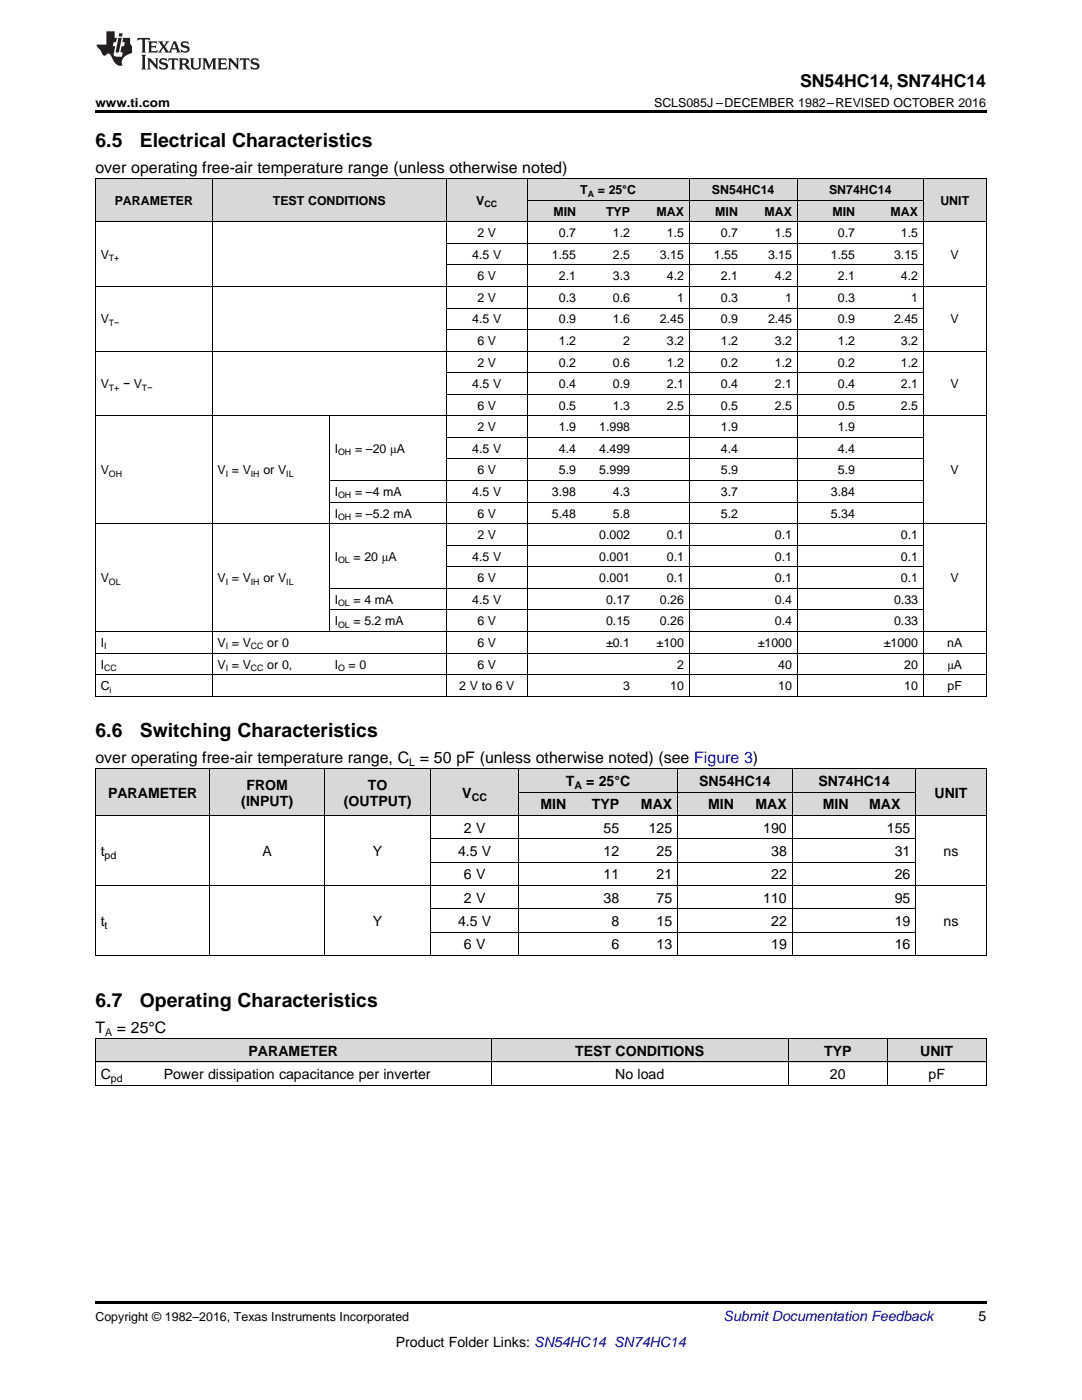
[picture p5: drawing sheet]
<svg xmlns="http://www.w3.org/2000/svg" width="216mm" height="279mm" viewBox="0 0 216 279" stroke-linecap="round" stroke-linejoin="round" font-family="sans-serif">
<g fill="#d8d8d8">
<path d="M19 207.3h12.6v4.7h-12.6z"/>
<path d="M31.6 207.3h66.4v4.7h-66.4z"/>
<path d="M98 207.3h59.3v4.7h-59.3z"/>
<path d="M157.3 207.3h19.8v4.7h-19.8z"/>
<path d="M177.1 207.3h19.7v4.7h-19.7z"/>
<path d="M19 153.5h8.8v9.3h-8.8z"/>
<path d="M27.8 153.5h14.1v9.3h-14.1z"/>
<path d="M41.9 153.5h22.9v9.3h-22.9z"/>
<path d="M64.8 153.5h21.1v9.3h-21.1z"/>
<path d="M85.9 153.5h17.6v9.3h-17.6z"/>
<path d="M182.7 153.5h14.1v9.3h-14.1z"/>
<path d="M103.5 158.2h10.6v4.6h-10.6z"/>
<path d="M114.1 158.2h10.6v4.6h-10.6z"/>
<path d="M124.7 158.2h10.5v4.6h-10.5z"/>
<path d="M135.2 158.2h12.3v4.6h-12.3z"/>
<path d="M147.5 158.2h10.6v4.6h-10.6z"/>
<path d="M158.1 158.2h12.3v4.6h-12.3z"/>
<path d="M170.4 158.2h12.3v4.6h-12.3z"/>
<path d="M103.5 153.5h10.6v4.7h-10.6z"/>
<path d="M114.1 153.5h10.6v4.7h-10.6z"/>
<path d="M124.7 153.5h10.5v4.7h-10.5z"/>
<path d="M135.2 153.5h12.3v4.7h-12.3z"/>
<path d="M147.5 153.5h10.6v4.7h-10.6z"/>
<path d="M158.1 153.5h12.3v4.7h-12.3z"/>
<path d="M170.4 153.5h12.3v4.7h-12.3z"/>
<path d="M19 35.7h9v8.6h-9z"/>
<path d="M28 35.7h14.4v8.6h-14.4z"/>
<path d="M42.4 35.7h23.3v8.6h-23.3z"/>
<path d="M65.7 35.7h23.4v8.6h-23.4z"/>
<path d="M89.1 35.7h16.1v8.6h-16.1z"/>
<path d="M184.3 35.7h12.5v8.6h-12.5z"/>
<path d="M105.2 40h10.8v4.3h-10.8z"/>
<path d="M116 40h10.8v4.3h-10.8z"/>
<path d="M126.8 40h10.7v4.3h-10.7z"/>
<path d="M137.5 40h10.8v4.3h-10.8z"/>
<path d="M148.3 40h10.8v4.3h-10.8z"/>
<path d="M159.1 40h12.6v4.3h-12.6z"/>
<path d="M171.7 40h12.6v4.3h-12.6z"/>
<path d="M105.2 35.7h10.8v4.3h-10.8z"/>
<path d="M116 35.7h10.8v4.3h-10.8z"/>
<path d="M126.8 35.7h10.7v4.3h-10.7z"/>
<path d="M137.5 35.7h10.8v4.3h-10.8z"/>
<path d="M148.3 35.7h10.8v4.3h-10.8z"/>
<path d="M159.1 35.7h12.6v4.3h-12.6z"/>
<path d="M171.7 35.7h12.6v4.3h-12.6z"/>
</g>
<g fill="#000">
<path d="M19 22h177.8v.5h-177.8zM19 139h.2zM42.3 139h.1zM65.6 139h.1zM89 139h.1zM105.1 139h.1zM115.9 139h.1zM126.7 139h.1zM137.4 139h.1zM148.2 139h.1zM159 139h.1zM171.6 139h.1z"/>
<path d="M184.1 139h.2zM196.7 139h.1zM19 190.7h.2zM41.8 190.7h.1zM64.7 190.7h.1zM85.8 190.7h.1zM103.4 190.7h.1zM114 190.7h.1zM124.6 190.7h.1zM135.1 190.7h.1zM147.4 190.7h.1zM158 190.7h.1z"/>
<path d="M170.3 190.7h.1zM182.6 190.7h.1zM196.7 190.7h.1zM19 259.7h177.8v.5h-177.8z"/>
</g>
<g fill="none" stroke="#000" stroke-width=".2">
<path d="M19 35.6h177.8M19.1 35.7v103.3M42.3 35.7v103.3M89 35.7v103.3M105.2 35.7v103.3M105.2 40h79M137.5 35.7v103.3M159 35.7v103.3M184.2 35.7v103.3M196.8 35.7v103.3M19 57.2h177.8M19 44.3h177.8"/>
<path d="M89.1 52.9h95.2M89.1 48.6h95.2M19 70.1h177.8M89.1 78.7h95.2M89.1 74.4h95.2M89.1 65.8h95.2M89.1 61.5h95.2M19 83h177.8M65.7 83v43.1M65.7 95.9h118.6M89.1 91.6h95.2M89.1 87.3h95.2"/>
<path d="M19 104.5h177.8M65.7 117.4h118.6M65.7 100.2h118.6M89.1 113.1h95.2M89.1 108.8h95.2M19 138.9h177.8M19 134.6h177.8M19 130.3h177.8M19 126h177.8M65.7 121.7h118.6M19 153.4h177.8M19.1 153.5v37.2"/>
<path d="M41.9 153.5v37.2M64.8 153.5v37.2M85.9 153.5v37.2M103.5 153.5v37.2M103.5 158.1h79.2M135.2 153.5v37.2M158.1 153.5v37.2M182.7 153.5v37.2M196.8 153.5v37.2M19 176.7h177.8M19 162.8h177.8M85.9 172.1h96.8"/>
<path d="M85.9 167.4h96.8M19 190.7h177.8M85.9 186h96.8M85.9 181.4h96.8M19 216.6h177.8M19 211.9h177.8M19 207.3h177.8M19.1 207.3v9.3M98 207.3v9.3M157.3 207.3v9.3M177 207.3v9.3M196.8 207.3v9.3"/>
</g>
<g fill="#231f20">
<path d="M27.5 7.6l-.1 .5 .4-.2h.6v.1v2.1l-.2 .4h1l-.3-.4v-2.1l.1-.1h.5l.5 .2-.2-.5zM29.5 8.3l.2 .3v1.5l-.2 .4h1.8l.2-.6a1.04 1.04 0 0 1-1.3 .2v-.7h.6l.3 .2v-.6l-.3 .2h-.6v-.6l.8-.1 .4 .3-.2-.5zM31.5 8.3l.9 1.1-.9 1.1h.8l-.2-.2 .5-.7 .4 .7-.2 .2h1.5l-.1-.2 .1-.4h.9l.1 .4-.2 .2h1l-.3-.3-.7-1.9h-.5l-.9 2-.8-1 .9-1h-.8l.1 .3-.3 .5-.4-.6 .2-.2zM34.7 8.6l.4 1h-.7zM36.3 8.4a.63 .63 0 0 0-.2 .7 .63 .63 0 0 0 .6 .4l.6 .2 .1 .2a.75 .75 0 0 1-.7 .4 .75 .75 0 0 1-.6-.5l.1 .7 .1-.1a1.11 1.11 0 0 0 1.5-.6 1.13 1.13 0 0 0-1.2-.8l-.1-.4a1.04 1.04 0 0 1 1.2 .2l-.2-.5-.1 .1-.5-.2zM28.2 10.9l.2 .4v2.2l-.2 .4h1l-.3-.4v-2.2l.3-.4zM29.3 11.6l.3 .4v1.5l-.3 .4h.8l-.2-.4v-1.3l1.5 1.7v-1.9l.2-.4h-.7l.2 .4v.9l-1.1-1.3zM32 11.8a.62 .62 0 0 0-.2 .7 .62 .62 0 0 0 .6 .4l.6 .1 .1 .3a.76 .76 0 0 1-.7 .3 .76 .76 0 0 1-.6-.4l.1 .7 .1-.1a1.11 1.11 0 0 0 1.5-.6 1.13 1.13 0 0 0-1.2-.8l-.1-.4a1.04 1.04 0 0 1 1.2 .2l-.2-.6-.1 .1-.5-.1zM33.7 11.6l-.2 .6a.61 .61 0 0 1 .8-.3v1.6l-.2 .4h.9l-.2-.4v-1.6a.63 .63 0 0 1 .8 .3l-.2-.6zM35.6 11.6l.3 .4v1.5l-.3 .4h1l-.2-.2v-.8l.5 .2a.76 .76 0 0 0 1.2 .7l-1-1a.58 .58 0 0 0 .6-.5 .58 .58 0 0 0-.5-.6zM36.4 11.9h.1a.45 .45 0 0 1 .5 .1 .45 .45 0 0 1 .1 .5l-.7 .2zM37.9 11.6l.2 .2a2.17 2.17 0 0 0 .3 1.9 .99 .99 0 0 0 1.6-.6v-1.1l.2-.4h-.7l.2 .2a1.92 1.92 0 0 1-.2 1.8 .6 .6 0 0 1-.9-.5v-1.1l.2-.4zM40.4 11.6l.2 .4v1.5l-.2 .4h.7l-.2-.4v-1.4l.8 1.8 .8-1.8v1.4l-.2 .4h.9l-.2-.4v-1.5l.2-.4h-.8l-.6 1.5-.6-1.5zM43.4 11.6l.2 .4v1.5l-.2 .4h1.8l.2-.6a1.04 1.04 0 0 1-1.3 .1v-.6h.5l.4 .2v-.6l-.4 .2h-.5v-.7h.8l.3 .3-.1-.6zM45.5 11.6l.2 .4v1.5l-.2 .4h.7l-.2-.4v-1.3l1.5 1.7v-1.9l.2-.4h-.7l.2 .4v.9l-1.1-1.3zM47.9 11.6l-.1 .6a.61 .61 0 0 1 .8-.3v1.6l-.3 .4h1l-.3-.4 .1-1.6a.63 .63 0 0 1 .7 .3l-.1-.6zM50.2 11.8a.62 .62 0 0 0-.2 .7 .62 .62 0 0 0 .6 .4l.6 .1 .2 .3a.76 .76 0 0 1-.8 .3 .76 .76 0 0 1-.6-.4l.1 .7 .2-.1a1.11 1.11 0 0 0 1.5-.6 1.13 1.13 0 0 0-1.3-.8l-.1-.4a1.04 1.04 0 0 1 1.2 .2l-.1-.6-.2 .1-.5-.1z"/>
<path d="M21.2 6.3v2.6h-1.9l.1 .4 .7 .9a.91 .91 0 0 0 1 .8 .56 .56 0 0 1 .5-.3 .56 .56 0 0 1 .5 .3l.4 .8a1.53 1.53 0 0 0 1.9 1.2 1.54 1.54 0 0 1 1-2.1l.9-.3v-1.4a1.52 1.52 0 0 1-.3-1.6h-1.4l-.2 .8h.5l-.2 .8h-.4l-.2 1v.2l.4 .1-.2 .8a1.93 1.93 0 0 1-1.6-.3l.3-1.8h-.5l.2-.8h.4l.2-.8h-.4v-1.3zM23.6 7.6l-.6 2.9h.7l.6-2.9zM23.8 6.6l-.1 .7h.6l.2-.7z"/>
</g>
<g font-size="3.9">
<text x="19" y="29.3">6.5</text>
<text x="27.9" y="29.3">Electrical Characteristics</text>
<text x="19" y="147.1">6.6</text>
<text x="27.9" y="147.1">Switching Characteristics</text>
<text x="19" y="200.9">6.7</text>
<text x="27.9" y="200.9">Operating Characteristics</text>
</g>
<text font-size="3.5" x="159.6" y="17.3">SN54HC14, SN74HC14</text>
<g font-size="3.2">
<text x="19" y="34.4">over operating free-air temperature range (unless otherwise noted)</text>
<text x="19" y="152.2">over operating free-air temperature range, C = 50 pF (unless otherwise noted) (see Figure 3)</text>
<text x="19" y="206.1">T</text>
<text x="23.3" y="206.1">= 25°C</text>
</g>
<g font-size="2.8">
<text x="21.6" y="159.2">PARAMETER</text>
<text x="48.2" y="160.8">(INPUT)</text>
<text x="49.2" y="157.6">FROM</text>
<text x="68.6" y="160.8">(OUTPUT)</text>
<text x="73.4" y="157.6">TO</text>
<text x="92.3" y="159.2">V</text>
<text x="107.8" y="161.5">MIN</text>
<text x="112.9" y="156.9">T</text>
<text x="117" y="156.9">= 25°C</text>
<text x="118.1" y="161.5">TYP</text>
<text x="127.9" y="161.5">MAX</text>
<text x="139.5" y="156.9">SN54HC14</text>
<text x="141.3" y="161.5">MIN</text>
<text x="150.7" y="161.5">MAX</text>
<text x="163.3" y="156.9">SN74HC14</text>
<text x="164.2" y="161.5">MIN</text>
<text x="173.4" y="161.5">MAX</text>
<text x="186.5" y="159.2">UNIT</text>
<text x="92.6" y="166.2">2 V</text>
<text x="120.4" y="166.2">55</text>
<text x="129.4" y="166.2">125</text>
<text x="152.3" y="166.2">190</text>
<text x="177" y="166.2">155</text>
<text x="20.1" y="170.9">t</text>
<text x="52.4" y="170.9">A</text>
<text x="74.4" y="170.9">Y</text>
<text x="91.4" y="170.9">4.5 V</text>
<text x="120.4" y="170.9">12</text>
<text x="131" y="170.9">25</text>
<text x="153.9" y="170.9">38</text>
<text x="178.5" y="170.9">31</text>
<text x="188.3" y="170.9">ns</text>
<text x="92.6" y="175.5">6 V</text>
<text x="120.4" y="175.5">11</text>
<text x="131" y="175.5">21</text>
<text x="153.9" y="175.5">22</text>
<text x="178.5" y="175.5">26</text>
<text x="20.1" y="184.8">t</text>
<text x="74.4" y="184.8">Y</text>
<text x="91.4" y="184.8">4.5 V</text>
<text x="92.6" y="180.2">2 V</text>
<text x="120.4" y="180.2">38</text>
<text x="122" y="184.8">8</text>
<text x="131" y="180.2">75</text>
<text x="131" y="184.8">15</text>
<text x="152.3" y="180.2">110</text>
<text x="153.9" y="184.8">22</text>
<text x="178.5" y="180.2">95</text>
<text x="178.5" y="184.8">19</text>
<text x="188.3" y="184.8">ns</text>
<text x="92.6" y="189.5">6 V</text>
<text x="122" y="189.5">6</text>
<text x="131" y="189.5">13</text>
<text x="153.9" y="189.5">19</text>
<text x="178.5" y="189.5">16</text>
<text x="20.1" y="215.4">C</text>
<text x="32.7" y="215.4">Power dissipation capacitance per inverter</text>
<text x="49.6" y="210.7">PARAMETER</text>
<text x="114.8" y="210.7">TEST CONDITIONS</text>
<text x="122.8" y="215.4">No load</text>
<text x="164.4" y="210.7">TYP</text>
<text x="165.6" y="215.4">20</text>
<text x="183.6" y="210.7">UNIT</text>
<text x="185.3" y="215.4">pF</text>
<text x="195.3" y="263.6">5</text>
<text x="79" y="268.9">Product Folder Links: SN54HC14 SN74HC14</text>
</g>
<text font-size="2.8" fill="#0000c8" x="144.4" y="263.6">Submit Documentation Feedback</text>
<g font-size="2.5">
<text x="19" y="21.4">www.ti.com</text>
<text x="130.5" y="21.4">SCLS085J –DECEMBER 1982–REVISED OCTOBER 2016</text>
<text x="22.9" y="40.9">PARAMETER</text>
<text x="54.4" y="40.9">TEST CONDITIONS</text>
<text x="95" y="40.9">V</text>
<text x="115.8" y="38.7">T</text>
<text x="119.3" y="38.7">= 25°C</text>
<text x="142.1" y="38.7">SN54HC14</text>
<text x="165.4" y="38.7">SN74HC14</text>
<text x="187.6" y="40.9">UNIT</text>
<text x="95.2" y="47.3">2 V</text>
<text x="110.4" y="43">MIN</text>
<text x="111.5" y="47.3">0.7</text>
<text x="120.9" y="43">TYP</text>
<text x="122.3" y="47.3">1.2</text>
<text x="131" y="43">MAX</text>
<text x="133.1" y="47.3">1.5</text>
<text x="142.7" y="43">MIN</text>
<text x="143.8" y="47.3">0.7</text>
<text x="152.5" y="43">MAX</text>
<text x="154.6" y="47.3">1.5</text>
<text x="166.1" y="43">MIN</text>
<text x="167.2" y="47.3">0.7</text>
<text x="177.7" y="43">MAX</text>
<text x="179.8" y="47.3">1.5</text>
<text x="20.1" y="51.6">V</text>
<text x="94.2" y="51.6">4.5 V</text>
<text x="110.1" y="51.6">1.55</text>
<text x="122.3" y="51.6">2.5</text>
<text x="131.7" y="51.6">3.15</text>
<text x="142.5" y="51.6">1.55</text>
<text x="153.2" y="51.6">3.15</text>
<text x="165.8" y="51.6">1.55</text>
<text x="178.4" y="51.6">3.15</text>
<text x="189.7" y="51.6">V</text>
<text x="95.2" y="56">6 V</text>
<text x="111.5" y="56">2.1</text>
<text x="122.3" y="56">3.3</text>
<text x="133.1" y="56">4.2</text>
<text x="143.8" y="56">2.1</text>
<text x="154.6" y="56">4.2</text>
<text x="167.2" y="56">2.1</text>
<text x="179.8" y="56">4.2</text>
<text x="20.1" y="64.6">V</text>
<text x="94.2" y="64.6">4.5 V</text>
<text x="95.2" y="60.3">2 V</text>
<text x="111.5" y="60.3">0.3</text>
<text x="111.5" y="64.6">0.9</text>
<text x="122.3" y="60.3">0.6</text>
<text x="122.3" y="64.6">1.6</text>
<text x="131.7" y="64.6">2.45</text>
<text x="135.1" y="60.3">1</text>
<text x="143.8" y="60.3">0.3</text>
<text x="143.8" y="64.6">0.9</text>
<text x="153.2" y="64.6">2.45</text>
<text x="156.7" y="60.3">1</text>
<text x="167.2" y="60.3">0.3</text>
<text x="167.2" y="64.6">0.9</text>
<text x="178.4" y="64.6">2.45</text>
<text x="181.8" y="60.3">1</text>
<text x="189.7" y="64.6">V</text>
<text x="95.2" y="68.9">6 V</text>
<text x="111.5" y="68.9">1.2</text>
<text x="124.4" y="68.9">2</text>
<text x="133.1" y="68.9">3.2</text>
<text x="143.8" y="68.9">1.2</text>
<text x="154.6" y="68.9">3.2</text>
<text x="167.2" y="68.9">1.2</text>
<text x="179.8" y="68.9">3.2</text>
<text x="20.1" y="77.5">V</text>
<text x="24.6" y="77.5">− V</text>
<text x="94.2" y="77.5">4.5 V</text>
<text x="95.2" y="73.2">2 V</text>
<text x="111.5" y="73.2">0.2</text>
<text x="111.5" y="77.5">0.4</text>
<text x="122.3" y="73.2">0.6</text>
<text x="122.3" y="77.5">0.9</text>
<text x="133.1" y="73.2">1.2</text>
<text x="133.1" y="77.5">2.1</text>
<text x="143.8" y="73.2">0.2</text>
<text x="143.8" y="77.5">0.4</text>
<text x="154.6" y="73.2">1.2</text>
<text x="154.6" y="77.5">2.1</text>
<text x="167.2" y="73.2">0.2</text>
<text x="167.2" y="77.5">0.4</text>
<text x="179.8" y="73.2">1.2</text>
<text x="179.8" y="77.5">2.1</text>
<text x="189.7" y="77.5">V</text>
<text x="95.2" y="81.8">6 V</text>
<text x="111.5" y="81.8">0.5</text>
<text x="122.3" y="81.8">1.3</text>
<text x="133.1" y="81.8">2.5</text>
<text x="143.8" y="81.8">0.5</text>
<text x="154.6" y="81.8">2.5</text>
<text x="167.2" y="81.8">0.5</text>
<text x="179.8" y="81.8">2.5</text>
<text x="95.2" y="86.1">2 V</text>
<text x="111.5" y="86.1">1.9</text>
<text x="119.6" y="86.1">1.998</text>
<text x="143.8" y="86.1">1.9</text>
<text x="167.2" y="86.1">1.9</text>
<text x="20.1" y="94.7">V</text>
<text x="43.4" y="94.7">V = V</text>
<text x="52.6" y="94.7">or V</text>
<text x="66.8" y="90.4">I</text>
<text x="70.8" y="90.4">= –20 μA</text>
<text x="94.2" y="90.4">4.5 V</text>
<text x="95.2" y="94.7">6 V</text>
<text x="111.5" y="90.4">4.4</text>
<text x="111.5" y="94.7">5.9</text>
<text x="119.6" y="90.4">4.499</text>
<text x="119.6" y="94.7">5.999</text>
<text x="143.8" y="90.4">4.4</text>
<text x="143.8" y="94.7">5.9</text>
<text x="167.2" y="90.4">4.4</text>
<text x="167.2" y="94.7">5.9</text>
<text x="189.7" y="94.7">V</text>
<text x="66.8" y="99">I</text>
<text x="70.8" y="99">= –4 mA</text>
<text x="94.2" y="99">4.5 V</text>
<text x="110.1" y="99">3.98</text>
<text x="122.3" y="99">4.3</text>
<text x="143.8" y="99">3.7</text>
<text x="165.8" y="99">3.84</text>
<text x="66.8" y="103.3">I</text>
<text x="70.8" y="103.3">= –5.2 mA</text>
<text x="95.2" y="103.3">6 V</text>
<text x="95.2" y="107.6">2 V</text>
<text x="110.1" y="103.3">5.48</text>
<text x="119.6" y="107.6">0.002</text>
<text x="122.3" y="103.3">5.8</text>
<text x="133.1" y="107.6">0.1</text>
<text x="143.8" y="103.3">5.2</text>
<text x="154.6" y="107.6">0.1</text>
<text x="165.8" y="103.3">5.34</text>
<text x="179.8" y="107.6">0.1</text>
<text x="66.8" y="111.9">I</text>
<text x="70.5" y="111.9">= 20 μA</text>
<text x="94.2" y="111.9">4.5 V</text>
<text x="119.6" y="111.9">0.001</text>
<text x="133.1" y="111.9">0.1</text>
<text x="154.6" y="111.9">0.1</text>
<text x="179.8" y="111.9">0.1</text>
<text x="20.1" y="116.2">V</text>
<text x="43.4" y="116.2">V = V</text>
<text x="52.6" y="116.2">or V</text>
<text x="95.2" y="116.2">6 V</text>
<text x="119.6" y="116.2">0.001</text>
<text x="133.1" y="116.2">0.1</text>
<text x="154.6" y="116.2">0.1</text>
<text x="179.8" y="116.2">0.1</text>
<text x="189.7" y="116.2">V</text>
<text x="66.8" y="120.5">I</text>
<text x="66.8" y="124.8">I</text>
<text x="70.5" y="120.5">= 4 mA</text>
<text x="70.5" y="124.8">= 5.2 mA</text>
<text x="94.2" y="120.5">4.5 V</text>
<text x="95.2" y="124.8">6 V</text>
<text x="120.9" y="120.5">0.17</text>
<text x="120.9" y="124.8">0.15</text>
<text x="131.7" y="120.5">0.26</text>
<text x="131.7" y="124.8">0.26</text>
<text x="154.6" y="120.5">0.4</text>
<text x="154.6" y="124.8">0.4</text>
<text x="178.4" y="120.5">0.33</text>
<text x="178.4" y="124.8">0.33</text>
<text x="20.1" y="129.1">I</text>
<text x="43.4" y="129.1">V = V</text>
<text x="53.3" y="129.1">or 0</text>
<text x="95.2" y="129.1">6 V</text>
<text x="120.9" y="129.1">±0.1</text>
<text x="131" y="129.1">±100</text>
<text x="151.2" y="129.1">±1000</text>
<text x="176.4" y="129.1">±1000</text>
<text x="189" y="129.1">nA</text>
<text x="20.1" y="133.4">I</text>
<text x="20.1" y="137.7">C</text>
<text x="43.4" y="133.4">V = V</text>
<text x="53.3" y="133.4">or 0,</text>
<text x="66.8" y="133.4">I</text>
<text x="69.5" y="133.4">= 0</text>
<text x="91.6" y="137.7">2 V to 6 V</text>
<text x="95.2" y="133.4">6 V</text>
<text x="124.4" y="137.7">3</text>
<text x="133.7" y="137.7">10</text>
<text x="135.1" y="133.4">2</text>
<text x="155.3" y="133.4">40</text>
<text x="155.3" y="137.7">10</text>
<text x="180.4" y="133.4">20</text>
<text x="180.4" y="137.7">10</text>
<text x="189.1" y="133.4">μA</text>
<text x="189.1" y="137.7">pF</text>
<text x="19" y="263.6">Copyright © 1982–2016, Texas Instruments Incorporated</text>
</g>
<g font-size="2.1">
<text x="81.7" y="152.9">L</text>
<text x="94.1" y="159.8">CC</text>
<text x="114.6" y="157.4">A</text>
<text x="20.9" y="171.4">pd</text>
<text x="20.9" y="185.4">t</text>
<text x="21" y="206.7">A</text>
<text x="22.1" y="215.9">pd</text>
</g>
<g font-size="1.8">
<text x="96.7" y="41.4">CC</text>
<text x="117.3" y="39.2">A</text>
<text x="21.7" y="52.1">T+</text>
<text x="21.7" y="65.1">T−</text>
<text x="21.7" y="78">T+</text>
<text x="28.3" y="78">T−</text>
<text x="21.7" y="95.2">OH</text>
<text x="45" y="95.2">I</text>
<text x="50.1" y="95.2">IH</text>
<text x="57.1" y="95.2">IL</text>
<text x="67.5" y="90.9">OH</text>
<text x="67.5" y="99.5">OH</text>
<text x="67.5" y="103.8">OH</text>
<text x="67.5" y="112.4">OL</text>
<text x="21.7" y="116.7">OL</text>
<text x="45" y="116.7">I</text>
<text x="50.1" y="116.7">IH</text>
<text x="57.1" y="116.7">IL</text>
<text x="67.5" y="121">OL</text>
<text x="67.5" y="125.3">OL</text>
<text x="20.8" y="129.6">I</text>
<text x="45" y="129.6">I</text>
<text x="50.1" y="129.6">CC</text>
<text x="20.8" y="133.9">CC</text>
<text x="45" y="133.9">I</text>
<text x="50.1" y="133.9">CC</text>
<text x="67.5" y="133.9">O</text>
<text x="21.9" y="138.2">i</text>
</g>
</svg>
